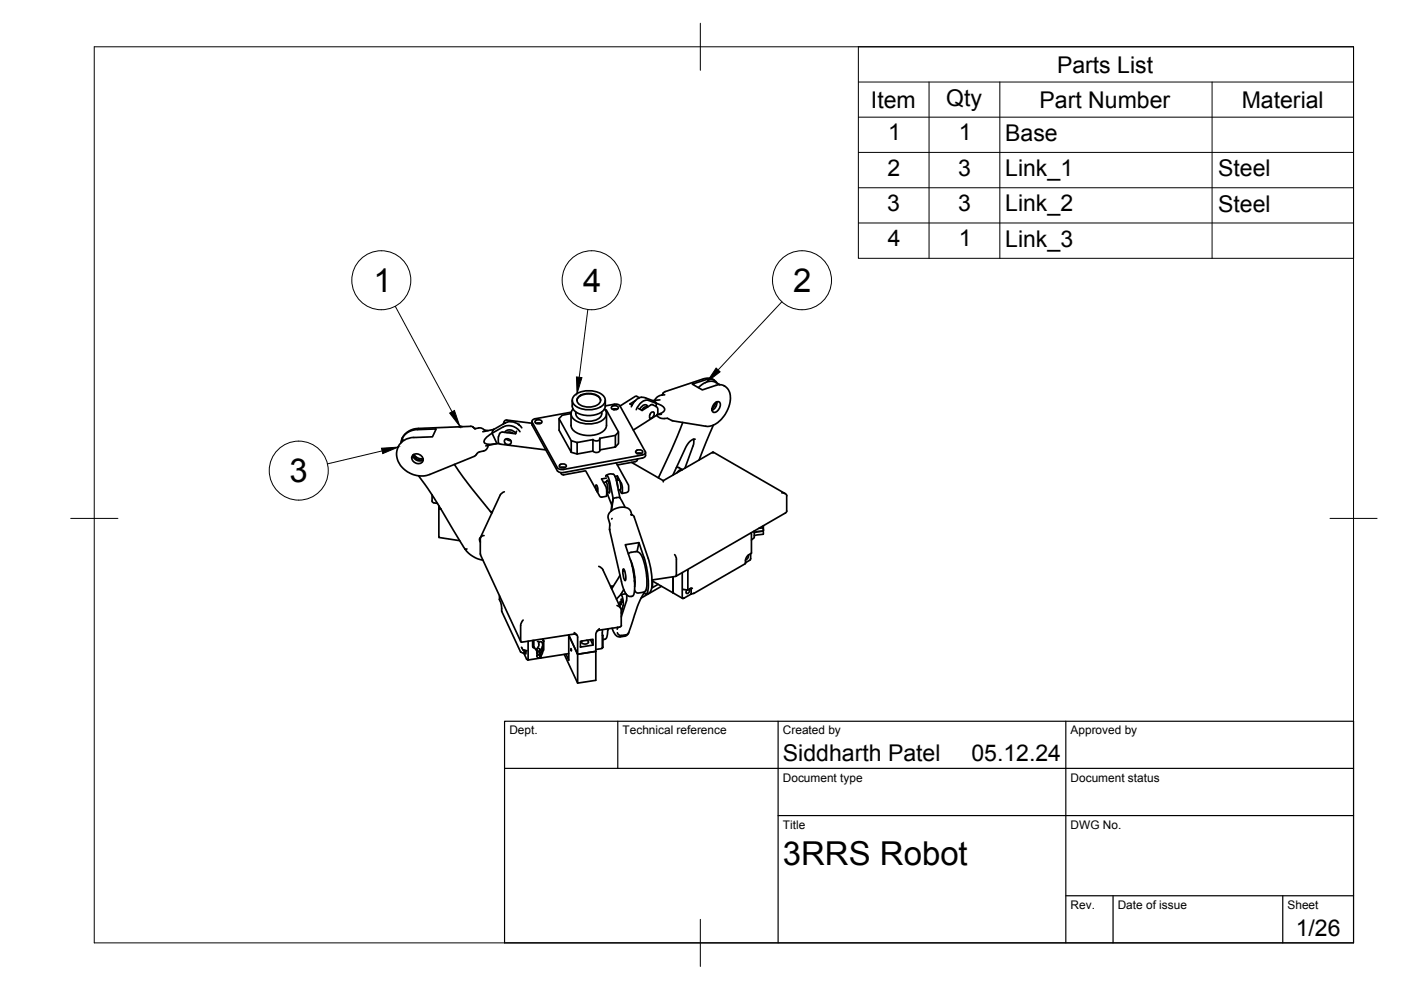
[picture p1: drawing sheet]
<svg xmlns="http://www.w3.org/2000/svg" width="297mm" height="210mm" viewBox="0 0 297 210" stroke-linecap="round" stroke-linejoin="round" font-family="sans-serif">
<!-- layer: Visible -->
<g fill="none" stroke="#000" stroke-width=".36">
<path d="M85.4 93.1l-.2 .6M87.5 96.5a1.34 1.34 0 0 1 1.5-.1 1.34 1.34 0 0 1 .7 1.4 1.3 1.3 0 0 1-1.6 .4 1.3 1.3 0 0 1-.7-1.4zM87.5 96.5a1.4 1.4 0 0 0 2.2 1M87.6 96.8l1 .7 .9 .1M87.7 96.4a2.06 2.06 0 0 0 2 .9M87.9 96.6h-.3M88.1 96.8l.2 .5M88.5 91.1l4-.2-.8 1.7-4 .2a3.6 3.6 0 0 0-3.2 1.9M88.5 91.1a3.5 3.5 0 0 0-3.5 2.8M89.1 97.2l-.5 .2M89.3 97.3l.2 .3M96.3 98.5l2.8 3.9 5.2 6.4"/>
<path d="M97.5 90.4l.5 .1M97.7 90.5h-.3M99.8 90.4l-11.1 .4a3.8 3.8 0 0 0-3.5 2.2M99.8 90.4l1 .5M100.7 90.9a1.81 1.81 0 0 1 1.7 0l.5 .5M102.4 91.5l2.3-.4-.2 .2a1.12 1.12 0 0 1-.7 .9 1.92 1.92 0 0 0-1.1 1.6 2.75 2.75 0 0 0 2.7 .2M102.7 91.2l.8 .1M103.5 94.4l-.2 .6-.3 .4-1.6 .5-.8 .8-9.5 3.9a5.2 5.2 0 0 1-7-4.5l.4-1.4M104.7 91h.1M105.3 94.1l-2.3 .4M106.6 91.6h-.3a2.1 2.1 0 0 0-.6 2.2l.5 .4 9.5 1.2M107 91.7a1.41 1.41 0 0 1 2.4 .2"/>
<path d="M107.1 89.7h-.1M107.2 89.6l-.5 .3M107.4 93l.4 .4h.5M107.5 91.7a1.15 1.15 0 0 1 1.3 .2M108.2 93.3a.67 .67 0 0 0-.9-.3 .67 .67 0 0 0-.3 .9 .67 .67 0 0 0 .8 .4l.4-.2M108.2 93.3a.54 .54 0 0 1 0 .8M109.5 91.4l-.2 .6-2.7-.4M109.9 90l.1 .1M110.2 91.5a2.84 2.84 0 0 0-3.5-1l-2.4 1.4 1.1 2.2h.5M110.6 90.7a2.76 2.76 0 0 0-3.6-1l-2.4 1.4M112.8 89.3v.9l5.4 9.6M112.8 89.7l-5.5-.6-.3 .2-.3 .6"/>
<path d="M113.6 89.1l.6-.1a.58 .58 0 0 1 .7 .5l-.7 .4a.58 .58 0 0 1-.8-.6zM113.7 89.8l.5-.1 .5 .1M118.5 88.8l2.6 4.6M118.8 98.5l.5-.1a.58 .58 0 0 1 .8 .5l-.8 .3a.58 .58 0 0 1-.7-.5zM118.8 99.1l.5-.1 .5 .1M121.1 87.7v2.5a2.87 2.87 0 0 0 2.9 2.1 4.5 4.5 0 0 0 4.5-1.6l.1-3M121.1 87.7l-1.9 .3-.7 .8v2.4l2.6 4.7v-2.5l1.3 .4M121.1 87.4l-7.6 1.4-.4 .1-.3 .4 5.4 9.9M121.1 95.9l1.3 .4M121.3 84.9a2.34 2.34 0 0 0 2 3 4.4 4.4 0 0 0 4.9-1.3l.1-.5M121.5 86.7a1.65 1.65 0 0 0 1 2.7 5.5 5.5 0 0 0 5.7-.8 1.38 1.38 0 0 0 0-1.9M121.9 83.8a4.9 4.9 0 0 1 6.2 .4 1.45 1.45 0 0 1-.8 2.1 5.2 5.2 0 0 1-5.4-.4 1.35 1.35 0 0 1 0-2.1z"/>
<path d="M122.1 87.3a1.9 1.9 0 0 0 2 2 3.3 3.3 0 0 0 3.4-1.2l.1-.8M122.3 84.9a2.26 2.26 0 0 1 2.5-1.4 2.26 2.26 0 0 1 2.5 1.4M122.4 93.8l3.3-.6v2.4l-3.3 .7zM122.6 84.1a3.4 3.4 0 0 1 4.7 .4 1.26 1.26 0 0 1-1.2 1.6 3.3 3.3 0 0 1-3.7-.9v-.7zM127.2 92.9v.2a.98 .98 0 0 1-1.5 .1M127.2 93.1v2.4M127.2 95.5a.91 .91 0 0 1-1.5 .1M128.2 86.8l.3 .1 2.6 4.7v2.5l-.6 .7M128.3 86.1l1.9-.4a1.26 1.26 0 0 1 1.3 .4M128.3 84.9v1.2M129.8 86.1l.6-.1a.58 .58 0 0 1 .7 .6l-.7 .3a.58 .58 0 0 1-.8-.6zM129.9 86.8l.5-.1 .4 .1"/>
<path d="M130.5 92.3l-3.4 .6M130.5 86.7l-.3 .2M130.6 98.1l2.7 4.8-.1 1.3-.4 .3-.9 .1M131.1 91.6l-.6 .7v2.5l-3.3 .6M133.9 98l6.7 3.9 10.6-6.1 15.3 8.9M134.7 84.9l-1.1 .8 .4 .2M135 95.5l.5-.1a.58 .58 0 0 1 .7 .5l-.7 .3a.58 .58 0 0 1-.7-.5zM135 96.1l.5-.1 .5 .1M135 96.1l.1 .1M135.2 97.3l-.2 .4-.3 .2-3.8 .7M135.6 84.3l-.9-.3-3.2 2.1 5.3 9.6v.5l-.6 .3-16.8 3a1.26 1.26 0 0 1-1.2-.3M136.9 84.3h.1"/>
<path d="M136.9 95.9l-.1 .8-.6 .4-16.8 3.1a1.26 1.26 0 0 1-1.2-.4M137.1 85.9l.2 .4a.65 .65 0 0 0-.6-.5 .65 .65 0 0 0-.6 .4l-.5 .6M137.2 86.4l-.2-.1-.4 .1-.5 .6M138 85.8l-1.9 1.2-.7-.4M138.3 85.8l.9 .5 .2 .2v1.4l-5.1 3.3M138.4 85.8h-.4M138.6 87.4a.77 .77 0 0 0-.8 .4 .77 .77 0 0 0 .2 .9l.6-.5M138.6 87.4l.1 .5-.1 .3M139 86.2l.2-.7-1.8-.6a2.63 2.63 0 0 0-2.5 2M139.2 88.1a2.13 2.13 0 0 0 2.2 .6l1 .5M139.2 85.5l-.5-.5-1.8-.6a2.12 2.12 0 0 0-2.8 1.3l-.2 .5M139.2 85.5a2.26 2.26 0 0 1 1.7 1.3 1.44 1.44 0 0 1-1.5 1.1"/>
<path d="M139.9 84.8l-1.5 .1M140.2 87.8l-.9 .1M140.9 83.7a2.16 2.16 0 0 0-2.1 1.2M143.4 99.1h.4l.9 .5M144.7 99.6a1.12 1.12 0 0 0-1.2 .6M144.8 89.6l-2.5 5.9-2.7 5.8M146.9 94.5l-1.7 4.8M147 93.1l.1 .7-.1 .7M147.4 93.1l-.5 .1-.4 .2-.8 1-3 6.3M149.7 80.5l-2.9 .9 2.1 1.3 2.9-1a2.51 2.51 0 0 1 3 3.2 6.6 6.6 0 0 1-4.2 5.4l-1 .1-7.1-1.2M149.7 80.5a1.8 1.8 0 0 1 2.3 .7M151.2 95.8v.3"/>
<path d="M151.3 90.1l-3.1 7.5M151.4 80.6a2.42 2.42 0 0 0-2.2-.3l-8.2 2.7-.6 .8M151.6 85.5a.65 .65 0 0 1 1.1-.1 1.54 1.54 0 0 1-1.5 2 1.41 1.41 0 0 1 .4-1.9zM151.8 85.3l-.9 1.5M152 85.2a1.86 1.86 0 0 1-1 1.8M152.6 81.6l-.8-.5a3.1 3.1 0 0 0-3.7 1.1M88.7 100.9l.7 .9a113.6 113.6 0 0 1 7.8 12.3l1.4 2.3M91.6 104.9v1.5l1.2 .3M93 107.2v.6l.5 .1-.5-.1v6.2l4.5 .6M98.6 116.4h.4M98.6 116.4a6 6 0 0 0 3.8 2.4M101.8 114.2v3.2"/>
<path d="M101.9 114l-.2 .4 .1 .5M101.9 117.4v.2M101.9 117.7l8.5 18.4M102.6 113.6a.7 .7 0 0 0-.7 .6M104 108.5h.4M106 105l-4.1 9M106.9 104.3l-.8 .7M118.9 100.2l.2 .4 .4 .1 4.6-.9 3.1 5.5 .4 .1 .9-.2 .1-1.1M126.4 102.9a.43 .43 0 0 1 .3 .6M126.4 102.9v.9l.3 .5M126.7 103.5v.8M128.4 103l.2 1.1"/>
<path d="M128.4 101l.1-.2a2.08 2.08 0 0 1 .9 1.8l.6 3.1-.3 1.4-1-2.8 .5 .2M128.5 102.2a2.48 2.48 0 0 1 .3 2M128.6 101.4l-1 .2 .8 1.5M128.7 101.9l.1-.1a3.6 3.6 0 0 1 .4 2.7l-.1-.1M128.8 101.9l-.4 .3-.4 .1M129.2 112.2v.1M129.2 112.3l2.9 12.4a2.06 2.06 0 0 0 1.5 1.8 .63 .63 0 0 0 .8-.5 15.7 15.7 0 0 0-.8-7.4l-1-3.1 2.9-.4 1 3.1M129.7 107.1l-.1 1.2M129.8 109.9l-.1 .1M130.1 100.5l.3 .4 .4 1.4M130.1 100.6a1.6 1.6 0 0 0-1.6 .2M130.7 102.1l.3 1.2"/>
<path d="M130.8 102.3l.6 3.2 1.1 2.1M130.9 100.9v.9M130.9 100.9l-.5 .1M130.9 100.9l.8 1.6M131.2 101.8l-.5 .1M131.4 101.9l.2 1.1-.1 .8M131.4 103.8l.4 .8 .2-.3M131.4 105.5l-1.4 .2-.4 2.6M131.5 103.8l-.4 .1M131.7 102.4l.2 .8 .1 1.1M133.2 117.4l.4-.2 1.2-.2a1.86 1.86 0 0 1 1.6 1.7 12.9 12.9 0 0 1 .5 6.5l-.3 .3-1.2 .2a.77 .77 0 0 1-.8-.6M133.7 118.8a11.6 11.6 0 0 1 .9 5.6"/>
<path d="M133.8 109.1l.3 .1 .4 .4M133.9 109.1a1.87 1.87 0 0 0-2.6-1.5 2.53 2.53 0 0 0-2.4 2l.4 1.4v1.2M134 119.6v.5M134.5 109.7l3.1 9.2 .4 2.2a7.6 7.6 0 0 1-.2 4.4l-.3 .3-.6 .2M135.5 115.1l-.4 1.9M136.5 118.2a16.1 16.1 0 0 1 .7 7.5l-.4 .2-.2-.2M140.6 101.9v.3M143 117.6l.4 1M143.4 118.6v3.3M158.6 117.7v.6l-.5 .4M159.2 117.4l-.1 1.3-1 .6M159.2 113l.1 .2"/>
<path d="M159.3 113.2h.1M159.3 113.2v4.1a1.9 1.9 0 0 0-1.3 2.2l-10.9 6.3M159.9 112.6v1.4l-.6 .5M160.9 112l.9-.1v.7M161.8 112.6v.7l-1.9 .3M161.8 112.6l-1.9 .3M161.8 111.5v.4M165.7 104.5a.89 .89 0 0 1 1.1 .6v3.3l-.1 .3-23.4 13.5 .1-.3M105.9 126.3v.8l.4 1.4 .1 1.1 4 8.6M110.4 138.2l.7 .4 .5 1.1 .3 .2M110.6 137.2l.2 .5M110.8 137.7l.1 .1"/>
<path d="M110.9 137.8l.8 .1M110.9 131.5l-.4 .5-.1 .6v3.3M111.1 138.5v.1M111.1 137.9v.6M111.1 138.5h.1M111.2 137.9l.2 .8v-.8M112 135.9v3.9M112 139.8h.1M112 139.8l-.1 .1M112.9 135.8v1.3l.4 .3M113.2 135.8v1.3l.7 1M113.9 138.1h.1"/>
<path d="M114 138l-.2 .3M114 138.7l-.2 .3M114.6 139.5l-2.7 .4M114.6 139.2v.3M114.9 136.2l.1 .8-.5 1M114.9 136.2a.47 .47 0 0 0-.6 0 .47 .47 0 0 0 0 .7l-.5 .7M115 137.1v.7l-.5 .9M115 137.8v.6l-.5 1M115.1 135.5l.2 .5M115.3 136v1.8l-.2 .2M115.3 136h.1M120.6 138.6l-6 .9"/>
<path d="M121 137.5l.1 .5zM121.8 134.1l.6 .8 .1 3.8-1.9-4.1M122.3 134.7l-.6-.3-11.1 1.8-.2-.3M123.1 136l2.6-.5v1.3l-2.6 .4zM124.4 135.7l.3 .3a.76 .76 0 0 1-.7 .6 .76 .76 0 0 1-.7-.5l.1-.2M125.2 135.6l.5 1.2M126.3 138.1v6.1l-3.8 .6-2.9-6.1M126.3 138.1l-3.8 .6v6.1M126.3 138.1l-3.8 .6-1.9-4v5.3l-.6-1.3M126.9 120.1l.9 .7M127.1 133.3l-.8 1v3.8M127.7 134.7h.1v2.5l-.1 .1"/>
<path d="M127.7 133.6v3.8l-1.4 .3M127.7 133.5h.1M127.8 120.8l3.9 8.3M128.9 133.3a2.36 2.36 0 0 1-.7 2.2l-.4 .1M129 133.3l-.1 .3M129.6 124.3v.4M129.8 133.2a1.96 1.96 0 0 0 1.7 1.8l1.3-.2 .5-.6M130 124.2l-.5 .1M130.8 128.4a1.27 1.27 0 0 1 .9 .9M130.9 133l.1 .1M131 133l-.1 .4M131.3 128.2v-.2l.1 .6"/>
<path d="M131.4 122l-1.7 2.9M131.5 127.5l.1 .8zM131.6 126.1l-.9 .9M131.6 126.1a2.9 2.9 0 0 1 .5 2.3M131.7 129.3v3.3M131.7 127l.2 .7zM131.7 132.6l-.3 .4-4.4 .6-.5 .3M132.1 128.4l-.4 1.6M132.1 120.6a2.83 2.83 0 0 1 .5 2.5 2.83 2.83 0 0 1-.5-2.5zM132.2 125l-.6 1.1M132.7 125.9l-1.1 .2M132.9 126.1v1.2l-1.2 3.5"/>
<path d="M134.3 120.6l.3 1.9M134.5 123.1l.1 .4M136.9 125.3l-1.5 2.7-2.2 6.3-.4 .3-1 .1a.78 .78 0 0 1-.9-.6M138.3 123.2l4.5 2.5M138.3 123v1.6l1.3-.7M140.3 124.3l-4.4 2.5M142.7 125.6l.1 .1M142.7 122.3v3.3M142.8 125.7l1.9 1.2M143.3 122.2l-5.1 .8M144.7 121.4v5.3M144.7 126.7v.1"/>
<path d="M144.7 126.7l.1 .2M145.1 126.8l-.3 .1M145.1 126.8h.1M145.8 120.9l.1 .1M145.8 121v4M145.9 125l-.1 .1M146.2 124.9a.62 .62 0 0 1-.1 .6 .62 .62 0 0 1-.6 .3v-.4l.1-.3M146.5 124.7v1.2M146.6 125.9h.1M146.6 125.9l-1.5 .9M146.8 124.7h-.3l-.7 .4-.9-.2M147.1 125.8l-.5 .1"/>
<path d="M147.1 125.8h.1"/>
<circle cx="114.2" cy="137.8" r=".36"/>
<circle cx="114.2" cy="139.1" r=".36"/>
<circle cx="114.2" cy="138.4" r=".36"/>
</g>
<g fill="#000">
<circle cx="97.3" cy="90.5" r=".18"/>
<circle cx="133.8" cy="109.1" r=".18"/>
<circle cx="114" cy="136" r=".18"/>
<circle cx="115.1" cy="135.8" r=".18"/>
</g>
<!-- layer: BORDER -->
<path d="M20 9.9h267v190h-267zM148.5 4.9v10M15 109.9h10M282 109.9h10M148.5 194.9v10" fill="none" stroke="#000" stroke-width=".21"/>
<!-- layer: TITLEBLOCK -->
<path d="M107 152.9h180v47h-180zM131 152.9v10M165 152.9v47M226 152.9v47M107 162.9h180M165 172.9h122M226 189.9h61M236 189.9v10M272 189.9v10" fill="none" stroke="#000" stroke-width=".25"/>
<!-- layer: Parts Lists -->
<path d="M182 9.9h105v44.9h-105zM182 17.4h105M197 17.4v37.4M212 17.4v37.4M257 17.4v37.4M182 24.8h105M182 32.3h105M182 39.8h105M182 47.3h105" fill="none" stroke="#000" stroke-width=".21"/>
<!-- layer: Balloons -->
<g fill="none" stroke="#000" stroke-width=".21">
<circle cx="80.8" cy="59.4" r="6.3"/>
<circle cx="125.4" cy="59.4" r="6.3"/>
<circle cx="170" cy="59.4" r="6.3"/>
<circle cx="63.3" cy="99.8" r="6.3"/>
</g>
<!-- layer: 0 -->
<path d="M151.8 78l.9 .8-2.8 2.2zM80.9 95l3.5-.2-3.2 1.4zM95.3 87.6l1.1-.6 1.1 3.4zM122.2 79.9l1.2 .2-1.1 3.4z" fill="#000" stroke="#000" stroke-width=".21"/>
<path d="M83.8 64.9l12 22.4M124.6 65.6l-1.8 14.4M165.8 64l-13.5 14.4M81 95.6l-11.6 2.8" fill="none" stroke="#000" stroke-width=".21"/>
<g font-size="7">
<text x="79.2" y="61.9">1</text>
<text x="123.6" y="61.9">4</text>
<text x="168.2" y="61.9">2</text>
<text x="61.4" y="102.2">3</text>
<text x="166" y="183.4">3RRS Robot</text>
</g>
<g font-size="4.9">
<text x="224.1" y="15.4">Parts List</text>
<text x="184.7" y="22.8">Item</text>
<text x="200.6" y="22.4">Qty</text>
<text x="220.4" y="22.8">Part Number</text>
<text x="263.3" y="22.8">Material</text>
<text x="188.3" y="29.8">1</text>
<text x="203.3" y="29.8">1</text>
<text x="213.1" y="29.9">Base</text>
<text x="188.2" y="37.2">2</text>
<text x="203.1" y="37.2">3</text>
<text x="213.1" y="37.3">Link_1</text>
<text x="258.3" y="37.4">Steel</text>
<text x="188.1" y="44.7">3</text>
<text x="203.1" y="44.7">3</text>
<text x="213.1" y="44.8">Link_2</text>
<text x="258.3" y="44.9">Steel</text>
<text x="188.2" y="52.2">4</text>
<text x="203.3" y="52.2">1</text>
<text x="213.1" y="52.3">Link_3</text>
<text x="166" y="161.4">Siddharth Patel</text>
<text x="206" y="161.4">05.12.24</text>
<text x="274.7" y="198.6">1/26</text>
</g>
<g font-size="2.5">
<text x="108" y="155.7">Dept.</text>
<text x="132" y="155.7">Technical reference</text>
<text x="166" y="155.7">Created by</text>
<text x="227" y="155.7">Approved by</text>
<text x="166" y="165.7">Document type</text>
<text x="227" y="165.7">Document status</text>
<text x="166" y="175.7">Title</text>
<text x="227" y="175.7">DWG No.</text>
<text x="227" y="192.7">Rev.</text>
<text x="237" y="192.7">Date of issue</text>
<text x="273" y="192.7">Sheet</text>
</g>
</svg>
